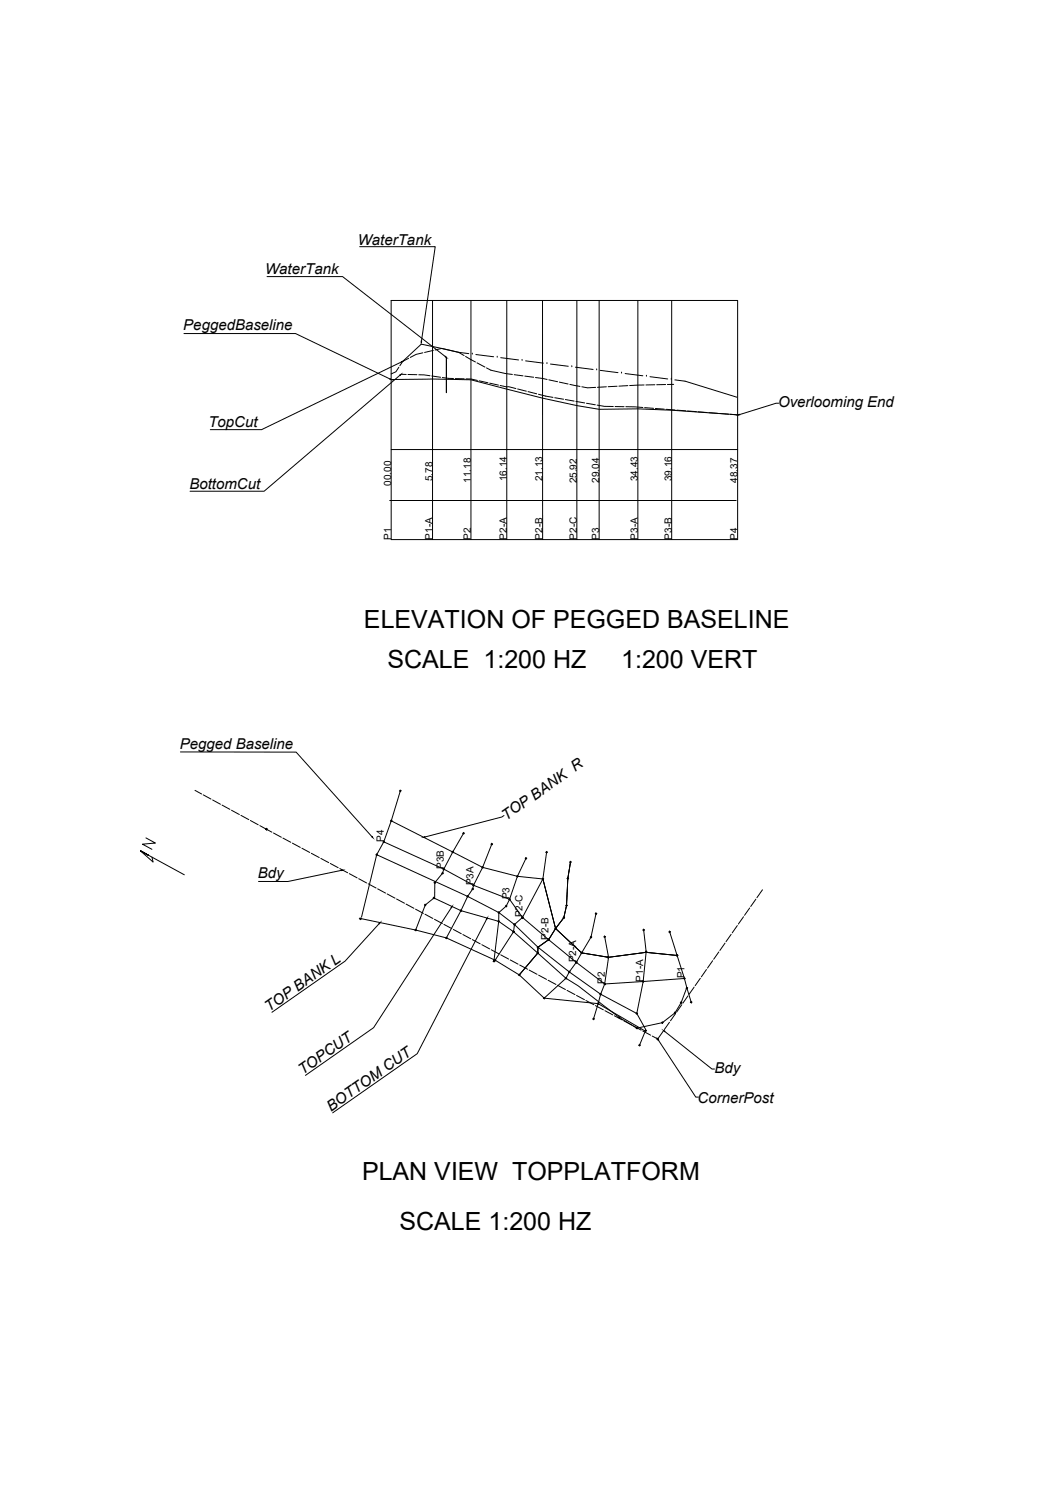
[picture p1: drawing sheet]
<svg xmlns="http://www.w3.org/2000/svg" width="297mm" height="420mm" viewBox="0 0 297 420" stroke-linecap="round" stroke-linejoin="round" font-family="sans-serif">
<!-- layer: 0 -->
<g fill="none" stroke="#000" stroke-width=".28">
<path d="M74.5 77.3h21.1l28.7 22.3M100.4 68.9h21.1l-3.8 26.4M51.4 93.2h31.1l26.4 12.7M109.2 83.9h96.7v66.8h-96.7zM118 98.6l-1.8 .4-1.7 .9M120.8 83.9v66.8M121 97.9l-2.5 .6M121.5 97.8l1.8-.5 4.7 1.1 1.6 .9M130 99.6l2.7 1.5M130.9 98.8l-2.9-.4-10.4-2.3-5.2 4.8M131.5 83.9v66.8M131.9 98.9h.1"/>
<path d="M132.8 99l5 .7M138.8 99.8h.1M139.8 99.9l5 .7M141.5 83.9v66.8M151.5 83.9v66.8M161 83.9v66.8M167.3 83.9v66.8M178.1 83.9v66.8M187.5 83.9v66.8M109.2 106l11.6-.1 10.7 .2a328.1 328.1 0 0 0 35.8 8.2l10.8-.1 9.4 .4 18.4 1.3M111.3 102.6l-.8 1.2-1.3 .7M111.7 104.8l-38 32.4h-20.6"/>
<path d="M112 104.6h1.4M112.1 101.1l-39.1 18.9h-14.3M113.9 104.6l2.5 .1M114.1 100.1l-1.7 .8-.8 1.3M116.9 104.7l3.1 .3M120.5 105l2.5 .4M123.5 105.5l3.1 .2M127.1 105.8h2.5M130.1 105.8l1.4 .1 1.8 .4M133.2 101.4l2.2 1.1M133.8 106.4l2.4 .5M135.8 102.8l1.2 .6 6 1.2"/>
<path d="M136.7 107l2.4 .6M139.6 107.7l4.4 .8M143.5 104.7l2.5 .3M144.5 108.7l2.4 .6M145.8 100.7h.1M146.5 105.1l2.5 .3M146.7 100.8l5 .6M147.4 109.4l2.4 .6M149.5 105.5l3.2 .5M150.3 110.1l4.1 .9M152.7 101.6h.1M153.2 106.1l2.5 .5"/>
<path d="M153.7 101.7l4.9 .6M154.9 111.1l2.4 .4M156.2 106.7l2.4 .6M157.8 111.6l2.5 .4M159.1 107.4l2.8 .6M159.6 102.5h.1M160.6 102.6l5 .6M160.8 112.1l2.4 .5M162.4 108l1.6 .3 2.3-.1M163.7 112.7l2.5 .4M166.6 103.3h.1M166.7 113.2l2 .3 2.5 .1"/>
<path d="M167.6 103.5l4.9 .6M169.3 108.1l-2.5 .1M171.7 113.6h2.5M172.3 107.9l-2.5 .1M173.5 104.2h.1M174.5 104.4l5 .6M174.7 113.6l4.8 .2M175.3 107.7l-2.5 .2M179.8 107.6l-4 .1M180 113.9l2.5 .2M180.5 105.1h.1M181.5 105.2l4.9 .7"/>
<path d="M182.8 107.5h-2.5M183 114.1l2.4 .2M185.8 107.4l-2.5 .1M186 114.3l2.4 .2M187.4 106h.1M188.1 107.4h-1.8M188.4 106.1l2.8 .4 14.6 4.5M188.9 114.6l2.5 .2M191.9 114.8l2.5 .2M194.9 115l2.5 .2M197.9 115.3l2.5 .2M200.9 115.5l2.5 .2"/>
<path d="M203.9 115.7l2.2 .2M217.4 112.6h-.7l-10.2 3.2M108.8 139.8h96.7M109.2 125.6h96.7M50.4 210.1h32.3l21.1 23.6M105.1 238.5l.1 .5M105.2 238.8l25.4 11.6 8.7 4.5 4.3 3.4 6.6 6.3 8.7 6.9 8.8 6.2 10.1 5.4M105.4 238.7l-.5 .1M107.1 234.9l.1 .5M107.1 235.2l16.8 7.6 8.3 4.5 10.1 3.9 3.6 5.1 15 12.5 7.9 6.1 22.3-1.6M107.4 235.1l-.5 .1M109.2 229.1l.1 .5"/>
<path d="M109.2 229.3l25.5 13 9.7 2.5 7.2 .7M109.5 229.3l-.5 .1M111.7 220.7l.1 .5M111.8 220.9l-2.6 8.4-2.1 5.9-1.9 3.6-4.3 17.4M112 220.9l-.5 .1M126.4 237.8v.5M126.6 238l-.5 .1M129.4 232.5l.1 .5M129.4 232.8l-3 5.2-2.5 4.8-.4 1.1-2.1 2.7-.1 4.1-2.6 2.1-2.7 7M129.7 232.7l-.5 .1M137.3 235.6v.5M137.3 235.8l-2.6 6.5-2.5 5-.2 1.1-1.4 2-1.9 4-4.1 7.6"/>
<path d="M137.5 235.8l-.5 .1M140.7 227.8l-.6 .4-21.5 5.6M146.8 239.5l.1 .5M146.8 239.8l-2.4 5-2.1 6.4-1 1.9-2 1.8-.1 2.5-1.3 11.1M147.1 239.7l-.5 .1M152.6 237.8v.5M152.6 238.1l-1 7.4-5.7 10.8-2.3 2-.2 2-5.2 7.9M152.9 238l-.5 .1M95.3 243.1l-14.9 3.2-8.2-.1M100.3 256.5l15.7 3.3 8.6 2.2 13.6 6.2 6.8 4.2 6.9 6.4 15.1 1.6 13.2 7.7M100.6 256.4l.1 .5M100.9 256.6l-.5 .1"/>
<path d="M105.9 258l-9.6 10.5-20.4 14.3M116 259.6l.1 .5M116.3 259.8l-.5 .1M118.7 252.6l.1 .5M119 252.8h-.5M121.1 250.6l.1 .5M121.1 250.9l7.6 3.5 10.5 3 4.2 2.9 14.6 13 3.4 2.1 11.5 8.9 4.9 2.9 7.1-1.5 3.6-2.8 1.7-2.8 1.5-4.1M121.3 246.3l.1 .5M121.4 250.8l-.5 .1M121.6 246.5l-.5 .1M123.5 243.7l.1 .5M123.8 243.9l-.5 .1"/>
<path d="M123.9 242.6v.4M124.1 242.8h-.4M126 253.5l-21.7 33.6-19 13.3M128.6 254.2l.1 .5M128.9 254.4h-.5M130.5 250.2l.1 .5M130.8 250.4l-.5 .1M131.9 248.1l.1 .5M132.2 247.1v.5M132.2 248.3l-.5 .1M132.4 247.3l-.5 .1M134.7 242.1l.1 .5"/>
<path d="M135 242.3l-.5 .1M135.8 256.8l-19.3 37.6-23.6 16.5M139.2 257.1l.1 .5M139.2 254.7l.1 .5M139.5 257.3l-.5 .1M139.5 254.9l-.5 .1M141.3 252.9l.1 .5M141.6 253.1l-.5 .1M142.2 251l.1 .5M142.5 251.2l-.5 .1M143.6 258l.1 .5M143.9 258.2l-.5 .1"/>
<path d="M144.4 244.6l.1 .5M144.7 244.8h-.5M145.8 256.2l.1 .4M145.8 256.1l.1 .4M146.1 256.4h-.5M146.1 256.3h-.5M151.5 245.3l.1 .5M151.8 245.5l-.5 .1M155.1 259.1v.5M155.3 259.4h-.4M157.4 256.1v.5M157.6 256.3l-.4 .1"/>
<path d="M158.1 252.7l.1 .5M158.4 252.9l-.5 .1M158.5 245.1l.1 .5M158.8 245.3l-.5 .1M159.2 240.6l.1 .5M159.5 240.8l-.5 .1M166.3 255l.1 .5M166.4 255.2l-1.4 6.6-4.1 7-2 2.7-.9 1.8-6.1 5.5M166.6 255.2l-.5 .1M179.6 259.5l.1 .5M179.7 259.8l.7 6.1-.8 8.3-1.8 8.9 2.5 4.6-1.8 4.3M179.9 259.7l-.5 .1"/>
<path d="M124.6 261.8l.1 .5M124.9 262l-.5 .1M137.8 268.3l.1 .5M138.1 268.5l-.5 .1M138.2 268l.1 .5M138.5 268.2l-.5 .1M143.3 260l.1 .6M143.6 260.2l-.5 .1M144.9 272.1l.1 .5M145.2 272.3l-.5 .1M150.1 266l.1 .5M150.1 264.4l.1 .5"/>
<path d="M150.4 266.2l-.5 .1M150.4 264.6l-.5 .1M151.9 278.6l.1 .5M152.2 278.8l-.5 .1M153.1 262.3l.1 .5M153.4 262.5l-.5 .1M158 273v.5M158.2 273.2l-.4 .1M158.9 271.3l.1 .5M159.2 271.5l-.5 .1M160.6 268.9l.5-.1-.4 .1M160.8 268.6l.1 .5"/>
<path d="M160.9 268.6v.5M162.3 266l.1 .4M162.6 266.2h-.5M164.9 261.6l.1 .4M165.2 261.8h-.5M167.6 277.5l.1 .5M167.9 277.7l-.5 .1M168.8 261.4l.1 .5M168.8 261.7l1.1 5.7-1.1 7.5-1.1 2.8-2 6.9M168.8 274.7l.1 .5M169.1 261.6l-.5 .1M169.1 274.9l-.5 .1"/>
<path d="M169.7 267.2l.1 .5M170 267.4l-.5 .1M179.5 273.9l.1 .5M179.8 274.1l-.5 .1M180.3 265.6l.1 .5M180.6 265.8l-.5 .1M186.9 260.1l.1 .5M187 260.3l6 19.7M187.2 260.3l-.5 .1M189 266.7l.1 .5M189.3 266.9l-.5 .1M190.1 279.8l.1 .5"/>
<path d="M191 273.1l.1 .5M191.3 273.3l-.5 .1M191.7 275.8l.1 .5M192 276l-.5 .1M192.9 279.7l.1 .5M193.2 279.9l-.5 .1M165.7 284.4v.5M165.9 284.6l-.4 .1M166.9 280.1l.1 .5M167.2 280.3l-.5 .1M172.9 284v.5M173.1 284.2l-.5 .1"/>
<path d="M177.7 282.9l.1 .5M177.8 287v.5M178 283.1l-.5 .1M178.1 287.2l-.5 .1M178.5 291.7l.1 .5M178.8 291.9l-.5 .1M180.2 287.7l.1 .5M180.5 287.9l-.5 .1M183.8 290.6l10.4 15.9h.8M184.9 285.4l.1 .5M185.2 285.6l-.5 .1M185.6 288.1l13.2 10.5h.7"/>
<path d="M188.4 282.7l.1 .5M188.7 282.9l-.5 .1M190.4 280l-.5 .1"/>
<circle cx="105.2" cy="238.8" r=".12"/>
<circle cx="107.1" cy="235.2" r=".12"/>
<circle cx="109.2" cy="229.3" r=".12"/>
<circle cx="111.8" cy="220.9" r=".12"/>
<circle cx="126.4" cy="238" r=".12"/>
<circle cx="129.4" cy="232.8" r=".12"/>
<circle cx="137.3" cy="235.8" r=".12"/>
<circle cx="146.8" cy="239.8" r=".12"/>
<circle cx="152.6" cy="238.1" r=".12"/>
<circle cx="100.6" cy="256.7" r=".12"/>
<circle cx="116" cy="259.8" r=".12"/>
<circle cx="118.7" cy="252.8" r=".12"/>
<circle cx="121.1" cy="250.9" r=".12"/>
<circle cx="121.4" cy="246.6" r=".12"/>
<circle cx="123.5" cy="243.9" r=".12"/>
<circle cx="123.9" cy="242.8" r=".12"/>
<circle cx="128.7" cy="254.4" r=".12"/>
<circle cx="130.5" cy="250.4" r=".12"/>
<circle cx="132" cy="248.3" r=".12"/>
<circle cx="132.2" cy="247.3" r=".12"/>
<circle cx="134.7" cy="242.3" r=".12"/>
<circle cx="139.2" cy="257.4" r=".12"/>
<circle cx="139.3" cy="254.9" r=".12"/>
<circle cx="141.3" cy="253.1" r=".12"/>
<circle cx="142.3" cy="251.2" r=".12"/>
<circle cx="143.6" cy="258.3" r=".12"/>
<circle cx="144.4" cy="244.8" r=".12"/>
<circle cx="145.9" cy="256.4" r=".12"/>
<circle cx="145.9" cy="256.3" r=".12"/>
<circle cx="151.6" cy="245.5" r=".12"/>
<circle cx="155.1" cy="259.4" r=".12"/>
<circle cx="157.4" cy="256.4" r=".12"/>
<circle cx="158.2" cy="253" r=".12"/>
<circle cx="158.5" cy="245.4" r=".12"/>
<circle cx="159.3" cy="240.8" r=".12"/>
<circle cx="166.4" cy="255.2" r=".12"/>
<circle cx="179.7" cy="259.8" r=".12"/>
<circle cx="124.6" cy="262" r=".12"/>
<circle cx="137.9" cy="268.5" r=".12"/>
<circle cx="138.2" cy="268.2" r=".12"/>
<circle cx="143.4" cy="260.3" r=".12"/>
<circle cx="145" cy="272.3" r=".12"/>
<circle cx="150.1" cy="266.2" r=".12"/>
<circle cx="150.2" cy="264.6" r=".12"/>
<circle cx="151.9" cy="278.8" r=".12"/>
<circle cx="153.2" cy="262.5" r=".12"/>
<circle cx="158" cy="273.3" r=".12"/>
<circle cx="158.9" cy="271.5" r=".12"/>
<circle cx="160.9" cy="268.8" r=".12"/>
<circle cx="162.4" cy="266.2" r=".12"/>
<circle cx="165" cy="261.8" r=".12"/>
<circle cx="167.7" cy="277.7" r=".12"/>
<circle cx="168.8" cy="261.7" r=".12"/>
<circle cx="168.8" cy="274.9" r=".12"/>
<circle cx="169.7" cy="267.4" r=".12"/>
<circle cx="179.5" cy="274.2" r=".12"/>
<circle cx="180.4" cy="265.9" r=".12"/>
<circle cx="186.9" cy="260.3" r=".12"/>
<circle cx="189" cy="266.9" r=".12"/>
<circle cx="191.1" cy="273.3" r=".12"/>
<circle cx="191.8" cy="276" r=".12"/>
<circle cx="193" cy="280" r=".12"/>
<circle cx="165.7" cy="284.6" r=".12"/>
<circle cx="167" cy="280.4" r=".12"/>
<circle cx="172.9" cy="284.2" r=".12"/>
<circle cx="177.8" cy="283.1" r=".12"/>
<circle cx="177.8" cy="287.2" r=".12"/>
<circle cx="178.5" cy="292" r=".12"/>
<circle cx="180.2" cy="287.9" r=".12"/>
<circle cx="184.9" cy="285.7" r=".12"/>
<circle cx="188.4" cy="282.9" r=".12"/>
<circle cx="190.2" cy="280.1" r=".12"/>
</g>
<!-- layer: Boundary -->
<g fill="none" stroke="#000" stroke-width=".28">
<path d="M54.4 220.8l1.9 1M56.7 222l2.2 1.2M59.4 223.5l2.1 1.2M62 224.9l2.2 1.2M64.6 226.3l2.2 1.2M67.3 227.8l2.2 1.2M69.9 229.2l2.2 1.2M72.5 230.6l3.4 1.9M74.3 231.4l.1 .5M74.6 231.6l-.5 .1M76.3 232.7l2.2 1.2M79 234.1l2.2 1.2"/>
<path d="M81.6 235.5l2.2 1.2M84.3 237l2.2 1.1M86.9 238.4l2.2 1.2M89.6 239.8l2.2 1.2M92.2 241.2l2.2 1.2M94.9 242.6l2.2 1.2M97.5 244.1l2.2 1.1M100.1 245.5l2.2 1.2M102.8 246.9l2.2 1.2M105.4 248.3l2.2 1.2M108.1 249.7l2.2 1.2M110.7 251.1l2.2 1.2"/>
<path d="M113.4 252.6l2.2 1.1M116 254l2.2 1.2M118.6 255.4l2.2 1.2M121.3 256.8l2.2 1.2M123.9 258.2l2.2 1.2M126.6 259.7l2.2 1.1M205.8 258.6l-1.4 2M207.6 256.1l-1.5 2.1M209.3 253.7l-1.4 2M211 251.2l-1.4 2M212.9 248.6l-1.6 2.2M129.2 261.1l2.2 1.2"/>
<path d="M131.9 262.5l2.2 1.2M134.5 263.9l2.2 1.2M137.1 265.3l2.3 1.2M139.8 266.7l2.2 1.2M142.4 268.2l2.2 1.1M145.1 269.6l2.2 1.2M147.7 271l2.2 1.2M150.4 272.4l2.2 1.2M153 273.8l2.2 1.2M155.7 275.3l2.2 1.1M158.3 276.7l2.2 1.1M160.9 278.1l2.2 1.2"/>
<path d="M163.6 279.5l2.2 1.2M192.1 278.2l-1.5 2.1M193.8 275.8l-1.5 2M195.5 273.3l-1.4 2.1M197.2 270.8l-1.4 2.1M199 268.4l-1.5 2M200.7 265.9l-1.5 2.1M202.4 263.5l-1.4 2M204.1 261l-1.4 2.1M166.2 280.9l2.2 1.2M168.9 282.3l2.2 1.2M171.5 283.8l2.2 1.1"/>
<path d="M174.2 285.2l2.2 1.2M176.8 286.6l2.2 1.2M179.4 288l2.2 1.2M183.6 290l.1 .5M183.9 290.2l-.5 .1M185.2 288l-1.6 2.3-1.5-.9M186.9 285.6l-1.4 2M188.6 283.1l-1.4 2.1M190.3 280.7l-1.4 2"/>
<circle cx="74.4" cy="231.7" r=".12"/>
<circle cx="183.6" cy="290.3" r=".12"/>
</g>
<!-- layer: 0 -->
<g fill="#000" stroke="#000" stroke-width=".28">
<path d="M117.6 95.3v.4zM124.4 99.6l.2 .2zM108.9 105.8l.3 .2zM111.6 104.8l.4-.2zM112.1 101l.3-.1zM206.1 115.9h.4zM103.8 233.8l.3 .2zM118.3 233.9h.4zM95.3 243.1h.4zM105.8 258l.3-.3zM126.2 253.3l-.2 .2zM136 256.5l-.2 .3z"/>
<path d="M183.6 290.3l.3 .2zM185.3 287.9l.3 .2z"/>
</g>
<!-- layer: VIEWPORTS -->
<g fill="none" stroke="#000" stroke-width=".28">
<path d="M124.6 99.8v9.9M42.4 239.5l.3 1.3-3.5-3.1 12.3 6.7M151.6 245.5l.1 .8M151.7 246.3h.1M151.8 246.3v.2M151.8 246.5h.1M151.8 246.6l.4 1.5M152.2 248.1v.1M152.2 248.2l.4 1.5M152.6 249.8h.1M152.7 249.8v.1M152.7 249.9v.3"/>
<path d="M152.7 250.2l.4 1.4M153.1 251.6v.1M153.1 251.7l.1 .1M153.2 251.9l.3 1.4M153.6 253.3v.1M153.6 253.4h.1M153.6 253.5v.1M153.6 253.6l.4 1.5M154 255.1v.1M154 255.2v.1M154 255.3l.5 1.6M154.5 256.9v.3"/>
<path d="M154.5 257.2l.4 1.5M154.9 258.7h.1M154.9 258.8l.1 .1M155 258.9l.1 .5 .7 .6M155.1 259.5l-1.9 2.9M155.2 259.3l-.1 .2M155.3 259.2l-.1 .1M155.3 259.1v.1M155.4 259.1h-.1M155.5 258.9l-.1 .1M155.6 258.7l-.1 .2M155.9 258.3l-.3 .4"/>
<path d="M156 258.3h-.1M156 258.2v.1M156.1 258.1l-.1 .1M156.2 257.9l-.1 .2M156.3 257.9h-.1M156.5 257.5l-.2 .3M156.9 257.1l-.3 .4M156.9 257v.1M157.2 256.7l-.3 .3M157.4 256.3l-.2 .3M157.4 256.2v.1M157.7 254.9l-.3 1.3"/>
<path d="M157.8 254.7l-.1 .1M157.9 254.1l-.1 .6M158 253.6l-.1 .5M158 253.5v.1M158.1 253.4l-.1 .1M158.2 252.8l-.1 .6M158.2 252.6v.2M158.2 252.6h.1M158.2 251.7v.8M158.2 251.7h.1M158.3 250.6l-.1 1M158.3 249.6v1"/>
<path d="M158.4 248.6l-.1 1M158.4 248.5v.1M158.4 248.1v.4M158.5 246.6l-.1 1.5M158.5 246.4v.1M158.5 245.5v.9M158.5 245.3v.1M158.5 245.4v.1M158.9 243.3l-.4 2M159 242.3l-.1 1M159 242.2v.1M159.3 240.9l-.3 1.3"/>
<path d="M159.3 240.8v.1M145.2 272l-.2 .4M145.3 271.9v.1M145.5 271.7l-.2 .2M145.5 271.7h.1M145.8 271.4l-.3 .3M145.8 271.3v.1M146.1 271l-.3 .3M146.3 270.8l-.2 .2M146.3 270.8h.1M146.4 270.7l-.1 .1M146.5 270.5l-.1 .2"/>
<path d="M146.6 270.4v.1M147 269.9l-.4 .5M147.1 269.9h-.1M147.1 269.8h.1M147.4 269.5l-.3 .3M147.4 269.5h.1M147.6 269.3l-.2 .1M147.7 269.1l-.1 .2M147.9 268.9l-.2 .2M148.3 268.4l-.4 .5M148.7 267.9l-.3 .5M148.8 267.8l-.1 .1"/>
<path d="M148.9 267.7l-.1 .1M149 267.6l-.1 .1M149.3 267.3l-.3 .3M149.3 267.2v.1M149.5 267l-.2 .2M149.8 266.7l-.3 .3M149.8 266.7h.1M149.9 266.5l-.1 .1M150 266.4v.1M150.1 266.3h-.1M150.2 265.5l-.1 .8M150.2 264.7v.8"/>
<path d="M150.2 264.6v.1M150.5 264.4l-.3 .2M150.7 264.2l-.2 .2M150.8 264.2h-.1M150.8 264.2h.1M151 264.1l-.1 .1M151.3 263.9l-.3 .2M151.8 263.5l-.5 .3M152.1 263.3l-.3 .2M152.2 263.2l-.1 .1M153 262.6l-.7 .5M153.2 262.5l-.1 .1"/>
<path d="M155.8 260h.1M155.8 260.1l.5 .4M156.3 260.5l.1 .1M156.4 260.6l.4 .4M156.8 261l.2 .1M157 261.1l1.8 1.8M158.8 262.9h.1M158.9 262.9l.2 .2M159.1 263.1l.1 .1M159.2 263.2l.2 .2M159.4 263.4l.5 .4M159.9 263.8l.3 .4"/>
<path d="M160.2 264.2l.4 .4M160.6 264.6h.1M160.7 264.6l.1 .2M160.9 264.8h.1M160.9 264.8l.4 .4M161.3 265.2l.6 .5M161.9 265.8h.1M162 265.8l.2 .2M162.2 266l.2 .2M162.4 266.2h.1M162.4 266.2l1.3 .2M163.7 266.4h.1"/>
<path d="M163.8 266.4l.5 .1M164.3 266.5l.9 .2M165.2 266.7h.1M165.3 266.7l2.2 .3M167.5 267l2.4 .4 .6-.1M171.4 267.2l-.8 .1M171.6 267.2h-.1M172.5 267.1l-.9 .1M172.7 267.1h-.2M173.5 266.9l-.8 .2M173.7 266.9h-.2M173.8 266.9h.1"/>
<path d="M174.8 266.8l-1 .1M174.8 266.8h.1M175.8 266.7l-.9 .1M176.9 266.5l-1.1 .1M176.9 266.5h.1M177.9 266.4l-.9 .1M179.2 266.2l-1.3 .2M180.9 266.1l-1.6 .1M180.9 266.1h.2M181.1 266.1l.9 .1M182.1 266.2h.1M182.2 266.2l1 .1"/>
<path d="M183.2 266.3h.1M183.2 266.3l1 .1M184.2 266.4h.1M184.3 266.4l.9 .1M185.3 266.5l.1 .1M185.4 266.6l1 .1M186.5 266.7h.1M186.6 266.7l.9 .1M187.5 266.8h.1M187.6 266.8l1 .1M188.6 266.9h.4M189 266.9h.1"/>
</g>
<g font-size="7">
<text x="101.6" y="175.4">ELEVATION OF PEGGED BASELINE</text>
<text x="108.2" y="186.5">SCALE 1:200 HZ</text>
<text x="173.4" y="186.5">1:200 VERT</text>
<text x="101.1" y="329.5">PLAN VIEW TOPPLATFORM</text>
<text x="111.5" y="343.7">SCALE 1:200 HZ</text>
</g>
<text font-size="6.6" x="38.8" y="238.5">N</text>
<g font-size="4.2">
<text x="99.9" y="68.3">WaterTank</text>
<text x="74" y="76.7">WaterTank</text>
<text x="51.2" y="92.3">PeggedBaseline</text>
<text x="217.2" y="113.8">Overlooming End</text>
<text x="58.2" y="119.2">TopCut</text>
<text x="52.9" y="136.7">BottomCut</text>
<text x="50.2" y="209.2">Pegged Baseline</text>
<text x="141.3" y="229.3" transform="rotate(-35 141.3 229.3)">TOP BANK R</text>
<text x="72" y="245.4">Bdy</text>
<text x="75.2" y="282.7" transform="rotate(-35 75.2 282.7)">TOP BANK L</text>
<text x="199.5" y="299.7">Bdy</text>
<text x="84.5" y="300.3" transform="rotate(-35 84.5 300.3)">TOPCUT</text>
<text x="92.4" y="310.6" transform="rotate(-35 92.4 310.6)">BOTTOM CUT</text>
<text x="194.8" y="308">CornerPost</text>
</g>
<g font-size="2.8">
<text x="109.2" y="135.7" transform="rotate(-90 109.2 135.7)">00.00</text>
<text x="120.8" y="134.4" transform="rotate(-90 120.8 134.4)">5.78</text>
<text x="131.5" y="134.9" transform="rotate(-90 131.5 134.9)">11.18</text>
<text x="141.5" y="134.4" transform="rotate(-90 141.5 134.4)">16.14</text>
<text x="151.5" y="134.4" transform="rotate(-90 151.5 134.4)">21.13</text>
<text x="161" y="135.1" transform="rotate(-90 161 135.1)">25.92</text>
<text x="167.3" y="134.9" transform="rotate(-90 167.3 134.9)">29.04</text>
<text x="178.1" y="134.4" transform="rotate(-90 178.1 134.4)">34.43</text>
<text x="187.5" y="134.4" transform="rotate(-90 187.5 134.4)">39.16</text>
<text x="205.9" y="134.9" transform="rotate(-90 205.9 134.9)">48.37</text>
<text x="109.2" y="150.7" transform="rotate(-90 109.2 150.7)">P1</text>
<text x="120.8" y="150.7" transform="rotate(-90 120.8 150.7)">P1-A</text>
<text x="131.5" y="150.7" transform="rotate(-90 131.5 150.7)">P2</text>
<text x="141.5" y="150.7" transform="rotate(-90 141.5 150.7)">P2-A</text>
<text x="151.5" y="150.7" transform="rotate(-90 151.5 150.7)">P2-B</text>
<text x="161" y="150.7" transform="rotate(-90 161 150.7)">P2-C</text>
<text x="167.3" y="150.7" transform="rotate(-90 167.3 150.7)">P3</text>
<text x="178.1" y="150.7" transform="rotate(-90 178.1 150.7)">P3-A</text>
<text x="187.5" y="150.7" transform="rotate(-90 187.5 150.7)">P3-B</text>
<text x="205.9" y="150.7" transform="rotate(-90 205.9 150.7)">P4</text>
<text x="107.1" y="235.2" transform="rotate(-90 107.1 235.2)">P4</text>
<text x="123.9" y="242.8" transform="rotate(-90 123.9 242.8)">P3B</text>
<text x="132.2" y="247.3" transform="rotate(-90 132.2 247.3)">P3A</text>
<text x="142.3" y="251.2" transform="rotate(-90 142.3 251.2)">P3</text>
<text x="145.9" y="256.3" transform="rotate(-90 145.9 256.3)">P2-C</text>
<text x="153.2" y="262.5" transform="rotate(-90 153.2 262.5)">P2-B</text>
<text x="160.9" y="268.8" transform="rotate(-90 160.9 268.8)">P2-A</text>
<text x="168.9" y="274.9" transform="rotate(-90 168.9 274.9)">P2</text>
<text x="179.6" y="274.2" transform="rotate(-90 179.6 274.2)">P1-A</text>
<text x="191.1" y="273.3" transform="rotate(-90 191.1 273.3)">P1</text>
</g>
</svg>
